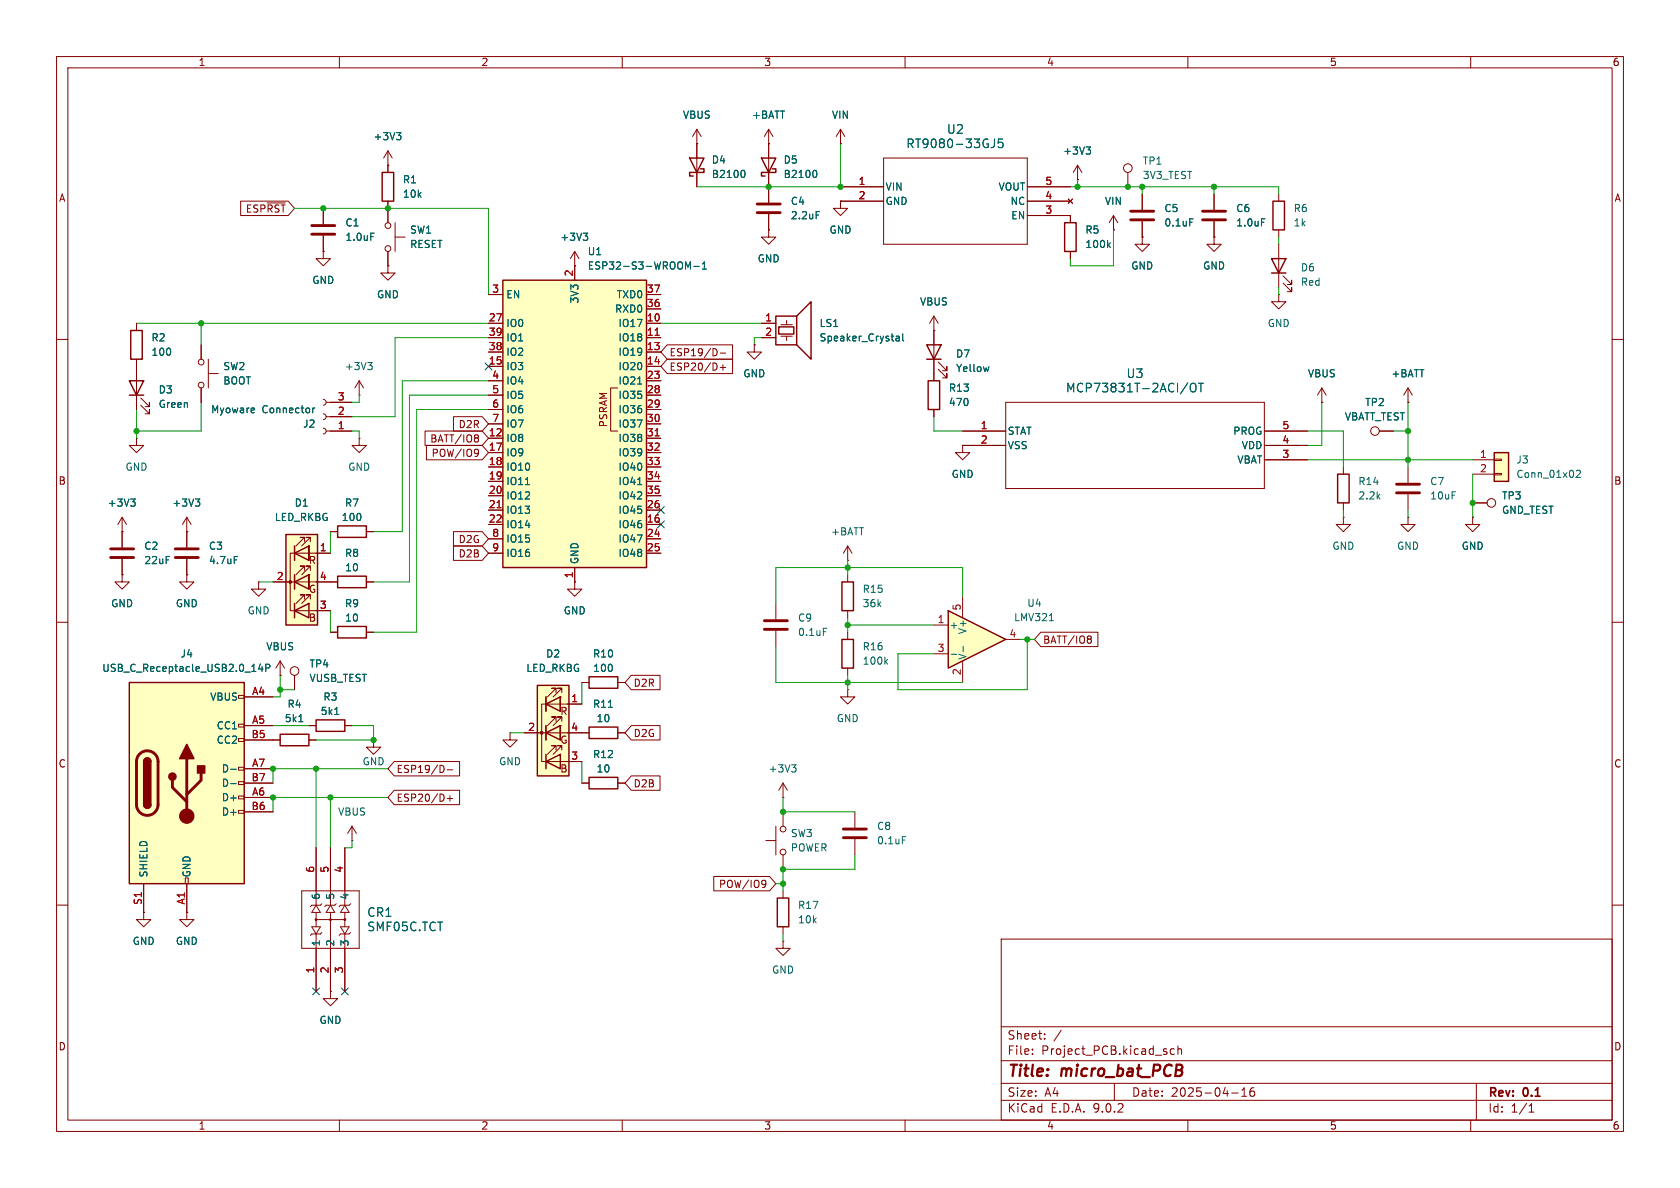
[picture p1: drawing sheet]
<svg xmlns="http://www.w3.org/2000/svg" width="297mm" height="210mm" viewBox="0 0 297 210" stroke-linecap="round" stroke-linejoin="round" font-family="sans-serif">
<g fill="none" stroke="#840000" stroke-width=".18">
<path d="M10 10h277v190h-277zM12 12h273v186h-273zM60 10v2M110 10v2M160 10v2M210 10v2M260 10v2M226.1 34.3v1.3M226.1 40.6v1.3M10 60h2M285 60h2M10 110h2"/>
<path d="M285 110h2M10 160h2M177 166h108v32h-108zM285 160h2M60 198v2M110 198v2M160 198v2M177 194.5h108M177 191.5h108M177 187.5h108M177 181.5h108M182.5 186.3v.1"/>
<path d="M182.5 185.5v.1M184.7 183.6v.1M184.7 182.8v.1M187.6 182.1l-1.3 2M197 191.5v3M207.6 185.5l-.4-.1-.3 .3v.4l.1 .2h.6M208.2 185.5l.3-.1 .3 .1 .1 .9M208.2 184.9v1.5M210 198v2M217.7 193.2h1.2M219.5 193.8h.9M219.5 192.7l.5-.4v1.5"/>
<path d="M221.7 192.3a.59 .59 0 0 0-.7 .6v.6l.1 .2 .4 .1 .2-.1 .1-.5-.1-.3h-.5l-.2 .3M260 198v2M261 191.5v6.5M270.3 196.6h.9M270.3 195.5l.4-.4v1.5"/>
</g>
<path d="M225 35.6h2.1v5h-2.1z" fill="none" stroke="#840000" stroke-width=".25"/>
<path d="M88.9 49.5h25.4v50.8h-25.4z" fill="#ffffc2"/>
<path d="M134.6 27.9h2.6l-1.3 2.6zM136.5 29.8h.7v.7h-2.6v.6h.7M88.9 49.5h25.4v50.8h-25.4z" fill="none" stroke="#840000" stroke-width=".25"/>
<g fill="none" stroke="#840000" stroke-width=".18">
<path d="M135.9 25.4v7.6M148.6 25.4h.1M148.6 33h7.6M148.6 35.6h7.6M148.6 22.9l-.8 1.2M148.6 22.9l.8 1.2M148.6 22.9v2.5M156.2 27.9h25.4v15.3h-25.4zM181.6 33h7.6M181.6 35.6h7.6M181.6 38.1h7.6M188.8 35.2l.8 .7"/>
<path d="M189.6 35.2l-.8 .7M86.4 52.1h2.5M86.4 57.2h2.5M86.4 59.7h2.5M101.6 47h.1M101.6 44.5v5M101.6 44.5l-.8 1.2M101.6 44.5l.8 1.2M114.3 52.1h2.5M114.3 57.2h2.5M114.3 59.7h2.5M114.3 54.6h2.5"/>
<path d="M86.4 62.2h2.5M86.4 64.8h2.5M86.4 67.3h2.5M86.4 69.9h2.5M86.4 72.4h2.5M86.4 74.9h2.5M86.4 77.5h2.5M109.2 68.6h-1.3v7.6h1.3M114.3 62.2h2.5M114.3 64.8h2.5M114.3 67.3h2.5M114.3 69.9h2.5"/>
<path d="M114.3 72.4h2.5M114.3 74.9h2.5M114.3 77.5h2.5M170.2 78.7v1.3h1.2l-1.2 1.3-1.3-1.3h1.3M170.2 78.7h.1M170.2 76.2h7.6M170.2 78.7h7.6M177.8 71.1h45.7v15.3h-45.7zM223.5 76.2h7.6M223.5 78.7h7.6M233.7 71.1h.1M233.7 68.6l-.8 1.3"/>
<path d="M233.7 68.6l.7 1.3M233.7 68.6v2.5M86.4 80h2.5M86.4 82.6h2.5M86.4 85.1h2.5M86.4 87.6h2.5M86.4 90.2h2.5M86.4 92.7h2.5M86.4 95.3h2.5M86.4 97.8h2.5M114.3 80h2.5M114.3 82.6h2.5"/>
<path d="M114.3 85.1h2.5M114.3 87.6h2.5M114.3 90.2h2.5M114.3 92.7h2.5M114.3 95.3h2.5M114.3 97.8h2.5M223.5 81.3h7.6M101.6 100.3v2.6"/>
</g>
<g fill="none" stroke="#006464" stroke-width=".18">
<path d="M144.1 30.1a.79 .79 0 0 1 0 1.3M175.8 24.6v1.1a.49 .49 0 0 1-.6 .4M177.3 24.6h-.8v.7l.2-.1h.5l.1 .2v.6l-.3 .1-.5-.1M103.1 41.2h.8l-.4 .5M103.7 41.7l.2 .2v.3l-.2 .3M121.6 47.2l.4-.9v1.3M122.7 47.1h.9M124.2 47.6h.7M124.2 46.7l.3-.4v1.3M112.7 67.9h.7M210 67.7l-1.3 1.9M210.5 68a.51 .51 0 0 1 .6-.2 .51 .51 0 0 1 .3 .5v.5a.51 .51 0 0 1-.5 .5 .51 .51 0 0 1-.5-.5z"/>
<path d="M211.9 67.8h.8M212.3 67.8v1.5M92.9 85.7h.7M112.7 85.7h.7"/>
</g>
<path d="M115.8 59.3h.7M115.8 77.1h.7M87.9 89.8h.7" fill="none" stroke="#a90000" stroke-width=".18"/>
<path d="M264.2 80h2.5v5.1h-2.5z" fill="#ffffc2"/>
<path d="M121.9 27.9h2.6l-1.3 2.6zM123.8 29.8h.7v.7h-2.6v.6h.7M163.8 61h2.6l-1.3 2.5zM163.8 63.5h2.6M164.1 67.3h2v5.1h-2zM236.5 83.8h2v5.1h-2zM264.2 80h2.5v5.1h-2.5zM148.8 102.9h2.1v5.1h-2.1z" fill="none" stroke="#840000" stroke-width=".25"/>
<g fill="none" stroke="#840000" stroke-width=".18">
<path d="M57.1 36.8v2.8M123.2 25.4v7.6M135.9 25.4h.1M135.9 22.9l-.8 1.2M135.9 22.9l.8 1.2M135.9 22.9v2.5M148.6 35.6v1.2h1.3l-1.3 1.3-1.3-1.3h1.3M148.6 35.6h.1M57.1 44.5v1.2h1.3l-1.3 1.3-1.2-1.3h1.2M57.1 44.5h.1M57.1 41.7v2.8M165.1 58.4h.1"/>
<path d="M165.1 55.9v11.4M165.1 55.9l-.8 1.3M165.1 55.9l.8 1.3M133.3 61v1.2h1.3l-1.3 1.3-1.2-1.3h1.2M133.3 61h.1M165.1 72.4v1.3M165.9 65.3l1.5 1.5v-.8v.8h-.8M165.9 64l1.5 1.5v-.7v.7h-.8M243.8 76.2h2.6M248.9 71.1h.1M248.9 68.6v2.5M248.9 68.6l-.7 1.3"/>
<path d="M248.9 68.6l.8 1.3M237.5 91.4v1.3h1.3l-1.3 1.3-1.3-1.3h1.3M237.5 91.4h.1M237.5 82.6v1.2M237.5 88.9v1.3M248.9 91.4v1.3h1.3l-1.3 1.3-1.3-1.3h1.3M248.9 91.4h.1M248.9 82.6v2.7M248.9 87.4v2.8M260.3 91.4v1.3h1.3l-1.3 1.3-1.2-1.3h1.2M260.3 91.4h.1M260.3 81.3h3.9"/>
<path d="M260.3 83.8h3.9M260.3 88.9h2.6M264.2 81.2h1.2v.2h-1.2zM264.2 83.7h1.2v.2h-1.2zM149.9 101.6v1.3M149.9 108v1.2"/>
<circle cx="243.1" cy="76.2" r=".76"/>
<circle cx="263.7" cy="88.9" r=".76"/>
</g>
<path d="M131.4 30.1a.79 .79 0 0 1 0 1.3M65.5 41.2h.7M174.8 64.8l-.2 .9M278.7 83.3l.4-.2 .3 .4-.8 .9h.8" fill="none" stroke="#006464" stroke-width=".18"/>
<path d="M55.1 39.9h4.1M55.1 41.4h4.1M246.9 85.6h4.1M246.9 87.1h4.1" fill="none" stroke="#840000" stroke-width=".51"/>
<path d="M95 121.2h5.6v16h-5.6z" fill="#ffffc2"/>
<circle cx="95.8" cy="129.5" r=".25" fill="#840000" stroke="#840000" stroke-width=".18"/>
<g fill="none" stroke="#840000" stroke-width=".25">
<path d="M188.2 39.4h2v5.1h-2zM137.2 55.9h3.6v5.1h-3.6zM137.7 57.8h2.6v1.3h-2.6zM140.8 55.9l2.6-2.6v10.2l-2.6-2.5M224.8 45.7h2.5l-1.2 2.6zM224.8 48.3h2.5M104.1 119.6h5.1v2.1h-5.1zM148.8 113h2.1v5.1h-2.1zM95 121.2h5.6v16h-5.6zM96.5 124.5l2.6-1.3v2.5zM96.5 129.5l2.6-1.2v2.5zM96.5 134.6l2.6-1.2v2.5z"/>
<path d="M96.5 123.2v2.5M96.5 128.3v2.5M96.5 133.4v2.5"/>
</g>
<g fill="none" stroke="#840000" stroke-width=".18">
<path d="M135.9 33v2.8M135.9 37.8v2.8M189.2 38.1v1.3M190.5 31.8h.1M190.5 29.2l-.8 1.3M190.5 29.2l.8 1.3M190.5 29.2v2.6M196.8 38.1l-.7 1.3M196.8 38.1l.8 1.3M196.8 38.1v2.5M199.4 30.5v2.5M201.9 34.3v2.8"/>
<path d="M201.9 39.1v2.8M214.6 34.3v2.8M214.6 39.1v2.8M134.6 57.2h2.6M134.6 59.7h2.6M135.9 40.6v1.3h1.3l-1.3 1.3-1.3-1.3h1.3M135.9 40.6h.1M138 57.4h2.1M138 59.4h2.1M139.1 56.6v.8M139.1 59.4v.8M189.2 44.5v1.2"/>
<path d="M196.8 40.6h.1M201.9 41.9v1.3h1.3l-1.3 1.3-1.2-1.3h1.2M201.9 41.9h.1M214.6 41.9v1.3h1.3l-1.3 1.3-1.2-1.3h1.2M214.6 41.9h.1M226.1 52.1v1.2h1.2l-1.2 1.3-1.3-1.3h1.3M226.1 52.1h.1M226.1 43.2v7.6M226.8 50l1.5 1.6v-.8v.8h-.7M226.8 48.8l1.5 1.5v-.8v.8h-.7M149.9 99.1h.1M149.9 96.5l-.8 1.3"/>
<path d="M149.9 96.5l.7 1.3M149.9 96.5v2.6M101.6 102.9v1.2h1.3l-1.3 1.3-1.3-1.3h1.3M101.6 102.9h.1M137.2 106.7v2.8M137.2 111.5v2.8M149.9 111.8v1.2M149.9 118.1v1.3M66 130.8v1.3h1.3l-1.3 1.3-1.2-1.3h1.2M66 130.8h.1M92.7 129.5h10.2M96.5 123.2v2.5"/>
<path d="M96.5 128.3v2.5M96.5 134.6h6.4M98.3 122.4v-.7h-.8h.8l-1.5 1.5M98.3 127.5v-.8h-.8h.8l-1.5 1.6M98.3 132.6v-.8h-.8h.8l-1.5 1.6M99.1 123.2h.1M99.1 123.2v2.5zM99.1 128.3h.1M99.1 128.3v2.5zM99.3 122.4v-.7h-.7h.7l-1.5 1.5M99.3 127.5v-.8h-.7h.7l-1.5 1.6M99.3 132.6v-.8h-.7h.7l-1.5 1.6"/>
<path d="M102.9 124.5h-7.1v10.1h1M102.9 120.7h1.2M109.2 120.7h1.3M25.4 161.3v1.3h1.3l-1.3 1.2-1.3-1.2h1.3M25.4 161.3h.1M33 161.3v1.3h1.3l-1.3 1.2-1.3-1.2h1.3M33 161.3h.1M58.4 175.3v1.2h1.3l-1.3 1.3-1.3-1.3h1.3M58.4 175.3h.1"/>
<circle cx="199.4" cy="29.7" r=".76"/>
</g>
<path d="M133.9 36.1h4M133.9 37.6h4M199.9 37.3h4.1M199.9 38.9h4.1M212.6 37.3h4.1M212.6 38.9h4.1M135.1 109.7h4.1M135.1 111.3h4.1" fill="none" stroke="#840000" stroke-width=".51"/>
<g fill="none" stroke="#006464" stroke-width=".18">
<path d="M144.3 37.4h.6M192 26h.8l-.4 .5M192.6 26.5l.2 .2v.3l-.2 .2M210.3 38.7h.6M223 38.7h.6M158.4 59.5h.5l.1 .8M159 59.7l-.4 .1-.2 .2 .2 .3 .4-.1M159.6 59v1.1l.2 .2M195.9 43.3l.4 .5M196.3 42.9l-.5 .5M145.6 111.1h.6M156.6 116.9l.3 .5"/>
<path d="M156.9 116.6l-.5 .5"/>
</g>
<path d="M167.6 108l10.2 5-10.2 5.1z" fill="#ffffc2"/>
<path d="M167.6 108l10.2 5-10.2 5.1zM49.5 129.8h5.1v2h-5.1zM55.9 127.3h5.1v2h-5.1zM104.1 128.5h5.1v2.1h-5.1zM104.1 137.4h5.1v2h-5.1zM137.4 158.8h2v5h-2z" fill="none" stroke="#840000" stroke-width=".25"/>
<g fill="none" stroke="#840000" stroke-width=".18">
<path d="M45.7 102.9v1.2h1.3l-1.3 1.3-1.3-1.3h1.3M45.7 102.9h.1M49.5 119.4h.1M49.5 116.8l-.7 1.3M49.5 116.8l.8 1.3M49.5 116.8v2.6M52.1 119.4v2.5M165.1 110.5h2.5M165.1 115.6h2.5M170.2 105.4v3.8M170.2 116.8v3.9M177.8 113h2.5"/>
<path d="M48.3 130.8h1.2M54.6 130.8h1.3M54.6 128.3h1.3M61 128.3h1.2M90.2 129.5v1.3h1.2l-1.2 1.3-1.3-1.3h1.3M90.2 129.5h.1M102.9 129.5h1.2M102.9 138.4h1.2M109.2 129.5h1.3M109.2 138.4h1.3M138.4 138.4v2.6M138.4 138.4l-.7 1.3"/>
<path d="M138.4 138.4l.8 1.3M149.9 121.9v1.3h1.2l-1.2 1.3-1.3-1.3h1.3M149.9 121.9h.1M135.4 148.6h1.8M137.2 146.1v5M138.4 141h.1M138.4 143.5v2.6M138.4 151.1v2.6M138.4 157.5v1.3M151.1 143.5v2.8M151.1 148.3v2.8M138.4 166.4v1.2h1.3l-1.3 1.3-1.2-1.3h1.2"/>
<path d="M138.4 166.4h.1M138.4 163.8v1.3"/>
<circle cx="52.1" cy="118.6" r=".76"/>
<circle cx="138.4" cy="150.6" r=".51"/>
<circle cx="138.4" cy="146.6" r=".51"/>
</g>
<path d="M168.2 115.7h.9M170.3 114.3v.9M185.5 109.7h.7M52.8 127.6h.8M59.2 126.3h.7M107.6 125h.7M139.9 135.2h.8l-.4 .5M140.5 135.7l.2 .2v.3l-.2 .3M159.5 147.9h.6" fill="none" stroke="#006464" stroke-width=".18"/>
<path d="M149.1 146.6h4.1M149.1 148.1h4.1" fill="none" stroke="#840000" stroke-width=".51"/>
<path d="M50.5 94.5h5.6v16h-5.6z" fill="#ffffc2"/>
<circle cx="51.3" cy="102.9" r=".25" fill="#840000" stroke="#840000" stroke-width=".18"/>
<g fill="none" stroke="#840000" stroke-width=".25">
<path d="M50.5 94.5h5.6v16h-5.6zM52.1 97.8l2.5-1.3v2.6zM52.1 96.5v2.6M59.7 93h5.1v2h-5.1zM52.1 102.9l2.5-1.3v2.5zM52.1 108l2.5-1.3v2.5zM52.1 101.6v2.5M52.1 106.7v2.5M59.7 101.9h5.1v2h-5.1zM59.7 110.7h5.1v2.1h-5.1z"/>
<circle cx="55.9" cy="162.6" r=".13"/>
<circle cx="58.4" cy="162.6" r=".13"/>
<circle cx="61" cy="162.6" r=".13"/>
</g>
<g fill="none" stroke="#840000" stroke-width=".18">
<path d="M123.2 25.4h.1M123.2 22.9l-.8 1.2M123.2 22.9l.8 1.2M123.2 22.9v2.5M63.5 77.5v1.2h1.3l-1.3 1.3-1.3-1.3h1.3M63.5 77.5h.1M52.1 96.5v2.6M53.8 95.8v-.8h-.7h.7l-1.5 1.5M54.6 96.5h.1M54.6 96.5v2.6zM54.9 95.8v-.8h-.8h.8l-1.6 1.5M58.4 97.8h-7.1v10.2h1"/>
<path d="M58.4 94h1.3M64.8 94h1.2M48.3 102.9h11.4M52.1 101.6v2.5M52.1 108h6.3M53.8 100.8v-.7h-.7h.7l-1.5 1.5M53.8 105.9v-.7h-.7h.7l-1.5 1.5M54.6 101.6h.1M54.6 101.6v2.5zM54.9 100.8v-.7h-.8h.8l-1.6 1.5M54.9 105.9v-.7h-.8h.8l-1.6 1.5M58.4 111.8h1.3"/>
<path d="M64.8 102.9h1.2M64.8 111.8h1.2M53.3 157.5h10.2v10.1h-10.2zM55.9 149.9v10.1M56.9 159.8l-.3 .2h-1.5l-.2 .3M58.4 149.9v10.1M59.4 159.8l-.2 .2h-1.5l-.3 .3M61 149.9v10.1M62 159.8l-.3 .2h-1.5l-.3 .3M62.2 148.6h.1M62.2 146.1l-.7 1.2M62.2 146.1l.8 1.2"/>
<path d="M62.2 146.1v2.5M55.1 163.8h1.5l-.7 1.3zM55.9 161.3v2.5M55.9 165.1v10.2M55.9 162.6h5.1M55.9 160l.7 1.3h-1.5zM56.9 164.8l-.3 .3h-1.5l-.2 .3M58.4 160l.8 1.3h-1.5zM58.4 161.3v14M60.2 163.8h1.5l-.7 1.3zM61 161.3v2.5M61 165.1v10.2"/>
<path d="M61 160l.7 1.3h-1.5zM62 164.8l-.3 .3h-1.5l-.3 .3"/>
</g>
<path d="M22.9 120.7h20.3v35.5h-20.3z" fill="#ffffc2"/>
<g fill="none" stroke="#840000" stroke-width=".18">
<path d="M42.5 35.6h8.5l1.1 1.2-1.1 1.3h-8.5zM47.2 35.9h3.2M57.1 36.8v2.8M68.6 29.2h.1M68.6 26.7l-.8 1.2M68.6 26.7l.7 1.2M68.6 26.7v3.8M68.6 35.6v3.8M69.8 39.4v5.1M123.2 25.4h.1M123.2 25.4v2.5M123.2 30.5v2.5"/>
<path d="M135.9 25.4h.1M135.9 25.4v2.5M135.9 30.5v5.3M135.9 37.8v2.8M148.6 25.4h.1M148.6 35.6h.1M148.6 33h7.6M148.6 35.6h7.6M181.6 33h7.6M181.6 35.6h7.6M181.6 38.1h7.6v1.3M188.8 35.2l.8 .7"/>
<path d="M189.6 35.2l-.8 .7M190.5 31.8h.1M201.9 34.3v2.8M201.9 39.1v2.8M214.6 34.3v2.8M214.6 39.1v2.8M24.1 57.2v1.2M57.1 44.5h.1M57.1 41.7v2.8M68.6 47v1.3h1.2l-1.2 1.2-1.3-1.2h1.3M68.6 47h.1M68.6 44.5v2.5"/>
<path d="M69.8 41.9h1.8M86.4 52.1h2.5M86.4 57.2h2.5M86.4 59.7h2.5M101.6 47h.1M101.6 47v2.5M114.3 52.1h2.5M114.3 57.2h2.5M114.3 59.7h2.5M114.3 54.6h2.5M134.6 57.2h2.6M134.6 59.7h2.6"/>
<path d="M135.9 40.6h.1M165.1 58.4h.1M165.1 58.4v2.6M189.2 44.5v1.2M196.8 40.6h.1M201.9 41.9h.1M214.6 41.9h.1M24.1 77.5v1.2h1.3l-1.3 1.3-1.2-1.3h1.2M24.1 77.5h.1M24.1 63.5v8.9M24.9 71.6l1.5 1.6v-.8v.8h-.7M24.9 70.4l1.5 1.5v-.8v.8h-.7"/>
<path d="M35.6 61v2.5M35.6 68.6v2.5M36.8 66h1.8M36.8 63.5v5.1M57.1 75.7l.4 .1 .2 .4-.2 .4-.4 .1M57.1 73.2l.4 .1 .2 .4-.2 .3-.4 .2M57.1 70.6l.4 .2 .2 .3-.2 .4-.4 .1M57.7 76.2h4.5M57.7 73.7h4.5M57.7 71.1h4.5M63.5 69.9h.1M63.5 67.3l-.8 1.3"/>
<path d="M63.5 67.3l.8 1.3M63.5 67.3v2.6M75.1 76.2h10.1l1.2 1.3-1.2 1.2h-10.1zM75.4 78.7h9.8l1.2 1.3-1.2 1.3h-9.8zM80.2 73.7h5l1.2 1.2-1.2 1.3h-5zM84.1 79.4l.4 .1a.84 .84 0 0 1-.3 1.2M84.3 76.9l.3 .2-.3 .3 .3 .3v.2l-.3 .2M84.6 80l-.3 .2h-.2M86.4 62.2h2.5M86.4 64.8h2.5M86.4 67.3h2.5M86.4 69.9h2.5"/>
<path d="M86.4 72.4h2.5M86.4 74.9h2.5M86.4 77.5h2.5M114.3 62.2h2.5M114.3 64.8h2.5M114.3 67.3h2.5M114.3 69.9h2.5M114.3 72.4h2.5M114.3 74.9h2.5M114.3 77.5h2.5M118 61h11.5v2.5h-11.5l-1.2-1.3zM118 63.5h11.5v2.5h-11.5l-1.2-1.2z"/>
<path d="M126.7 61.8l.1 .4-.1 .5M127.3 62.4h1M127.3 65h1M127.8 64.5v.9M133.3 61h.1M165.1 63.5v3.8M165.1 72.4v1.3M170.2 78.7h.1M170.2 76.2h7.6M170.2 78.7h7.6M223.5 76.2h7.6M223.5 78.7h7.6"/>
<path d="M233.7 71.1h.1M243.8 76.2h2.6M248.9 71.1h.1M21.6 94h.1M21.6 91.4l-.8 1.3M21.6 91.4l.8 1.3M21.6 91.4v5.4M21.6 98.8v2.8M33 94h.1M33 91.4v5.4M33 98.8v2.8M33 91.4l-.7 1.3"/>
<path d="M33 91.4l.8 1.3M55.9 97.8h2.5M58.4 94h1.3M64.8 94h1.2M80.2 94h5l1.2 1.3-1.2 1.2h-5zM80.2 96.5h5l1.2 1.3-1.2 1.3h-5zM86.4 80h2.5M86.4 82.6h2.5M86.4 85.1h2.5M86.4 87.6h2.5M86.4 90.2h2.5M86.4 92.7h2.5"/>
<path d="M86.4 95.3h2.5M86.4 97.8h2.5M114.3 80h2.5M114.3 82.6h2.5M114.3 85.1h2.5M114.3 87.6h2.5M114.3 90.2h2.5M114.3 92.7h2.5M114.3 95.3h2.5M114.3 97.8h2.5M223.5 81.3h7.6M260.3 91.4h.1"/>
<path d="M260.3 88.9h2.6M21.6 101.6v1.3h1.3l-1.3 1.2-1.3-1.2h1.3M21.6 101.6h.1M33 101.6v1.3h1.3l-1.3 1.2-1.3-1.2h1.3M33 101.6h.1M48.3 102.9h2.5M49.5 119.4h.1M52.1 119.4v2.5M55.9 102.9h3.8M55.9 108h2.5M58.4 111.8h1.3M64.8 102.9h1.2"/>
<path d="M64.8 111.8h1.2M101.6 102.9h.1M101.6 100.3v2.6M111.6 119.4h5.1v2.5h-5.1l-1.1-1.2zM184 111.8h10.1v2.5h-10.1l-1.1-1.3zM192.7 112.4l.2 .3-.2 .3 .2 .2v.3l-.2 .2M42.2 122.9h1v.5h-1zM42.2 128h1v.5h-1zM42.2 130.6h1v.5h-1zM42.2 135.6h1v.5h-1zM42.2 138.2h1v.5h-1zM43.2 123.2h5.1"/>
<path d="M43.2 128.3h5.1M43.2 130.8h6.3M43.2 135.9h5.1M43.2 138.4h5.1M54.6 128.3h1.3M54.6 130.8h1.3M61 128.3h1.2M69.7 139.7h11.5v2.5h-11.5l-1.1-1.2zM69.7 134.6h11.5v2.6h-11.5l-1.1-1.3zM78.4 135.5l.1 .3-.1 .6M79.1 136.1h.9M92.7 129.5h2.5"/>
<path d="M100.3 129.5h3.8M100.3 124.5h2.6M100.3 134.6h2.6M102.9 138.4h1.2M102.9 120.7h1.2M109.2 138.4h1.3M109.2 120.7h1.3M109.2 129.5h1.3M111.6 137.2h5.1v2.5h-5.1l-1.1-1.3zM111.6 128.3h5.1v2.5h-5.1l-1.1-1.3zM25.4 156.2v5.1M32.8 155.2h.5v1h-.5z"/>
<path d="M33 156.2v5.1M42.2 140.7h1v.5h-1zM42.2 143.3h1v.5h-1zM43.2 141h5.1M43.2 143.5h5.1M55.9 149.9v7.6M58.4 149.9v7.6M61 149.9v7.6M79.1 141.2h.9M79.5 140.7v.9M126.2 154.9h9.8l1.2 1.3-1.2 1.3h-9.8zM134.9 155.6l.4 .1a.84 .84 0 0 1-.3 1.2"/>
<path d="M135.4 156.2l-.3 .2h-.2M25.4 161.3h.1M33 161.3h.1M55.9 167.6v7.7M58.4 175.3h.1M58.4 167.6v7.7M61 167.6v7.7"/>
<circle cx="68.6" cy="39.9" r=".51"/>
<circle cx="68.6" cy="43.9" r=".51"/>
<circle cx="35.6" cy="64" r=".51"/>
<circle cx="35.6" cy="68.1" r=".51"/>
</g>
<path d="M67.6 30.5h2v5.1h-2zM23.1 58.4h2v5.1h-2zM22.9 67.3h2.5l-1.3 2.6zM22.9 69.9h2.5M22.9 120.7h20.3v35.5h-20.3zM25.4 134.6a.64 .64 0 0 1 .6-.6 .64 .64 0 0 1 .7 .6M25.4 142.2a.64 .64 0 0 0 .6 .7 .64 .64 0 0 0 .7-.7" fill="none" stroke="#840000" stroke-width=".25"/>
<path d="M19.6 97h4M19.6 98.6h4M31 97h4.1M31 98.6h4.1M24.7 133.3a1.9 1.9 0 0 1 2.1-.4 1.9 1.9 0 0 1 1.1 1.7v7.6a1.91 1.91 0 0 1-1.9 1.9 1.91 1.91 0 0 1-1.9-1.9v-7.7l.2-.7zM30.5 137.9v1.3l2.5 2.5M33 134.1v10.2M35.6 136.7v1.2l-2.6 2.6" fill="none" stroke="#840000" stroke-width=".51"/>
<g fill="#840000" stroke="#840000" stroke-width=".25">
<path d="M25.4 134.6h1.3v7.6h-1.3z"/>
<path d="M25.6 134.2a.64 .64 0 0 1 .7-.2 .64 .64 0 0 1 .4 .6h-1.3z"/>
<path d="M25.4 142.2h1.3a.64 .64 0 0 1-.7 .7 .64 .64 0 0 1-.6-.7z"/>
<path d="M33 131.6l1.3 2.5h-2.6z"/>
<path d="M34.9 135.4h1.3v1.3h-1.3z"/>
<circle cx="30.5" cy="137.3" r=".63"/>
</g>
<circle cx="33" cy="144.3" r="1.27" fill="#840000" stroke="#840000" stroke-width=".18"/>
<g fill="none" stroke="#006464" stroke-width=".18">
<path d="M70.1 23.4h.8l-.4 .5M70.6 23.9l.3 .3v.3l-.3 .2M131.4 30.1a.79 .79 0 0 1 0 1.3M144.1 30.1a.79 .79 0 0 1 0 1.3M144.3 37.4h.6M175.8 24.6v1.1a.49 .49 0 0 1-.6 .4M177.3 24.6h-.8v.7l.2-.1h.5l.1 .2v.6l-.3 .1-.5-.1M192 26h.8l-.4 .5M192.6 26.5l.2 .2v.3l-.2 .2M210.3 38.7h.6M223 38.7h.6M65.5 41.2h.7"/>
<path d="M103.1 41.2h.8l-.4 .5M103.7 41.7l.2 .2v.3l-.2 .3M121.6 47.2l.4-.9v1.3M122.7 47.1h.9M124.2 47.6h.7M124.2 46.7l.3-.4v1.3M158.4 59.5h.5l.1 .8M159 59.7l-.4 .1-.2 .2 .2 .3 .4-.1M159.6 59v1.1l.2 .2M195.9 43.3l.4 .5M196.3 42.9l-.5 .5M44.9 72.2l.1 .2-.6 .1"/>
<path d="M55.3 72.1v.9M55.6 72.1l-.3 .3M65 64.1h.8l-.4 .5M65.6 64.6l.2 .2v.3l-.2 .2M112.7 67.9h.7M174.8 64.8l-.2 .9M210 67.7l-1.3 1.9M210.5 68a.51 .51 0 0 1 .6-.2 .51 .51 0 0 1 .3 .5v.5a.51 .51 0 0 1-.5 .5 .51 .51 0 0 1-.5-.5zM211.9 67.8h.8M212.3 67.8v1.5M23.1 88.2h.8l-.4 .5M23.6 88.7l.3 .2v.3l-.3 .3"/>
<path d="M34.5 88.2h.8l-.4 .5M35.1 88.7l.2 .2v.3l-.2 .3M41.4 98.4h.6M92.9 85.7h.7M112.7 85.7h.7M46 117.4l-.3 .9h.8M46.3 117.8v.9M47 118.1l.6-.1 .1-.2v-.3l-.7-.1v1.3M40.8 136h1M40.8 138.5h1M52.8 127.6h.8M59.2 126.3h.7"/>
<path d="M107.6 125h.7"/>
</g>
<g fill="none" stroke="#009600" stroke-width=".18">
<path d="M52.1 36.8h34.3v15.3M148.6 25.4v7.6h-25.4M189.2 33h36.9v1.3M190.5 31.8v1.2M201.9 33v1.3M214.6 33v1.3M24.1 57.2h62.3M35.6 57.2v3.8M86.4 59.7h-16.6v14h-7.6M116.8 57.2h17.8M134.6 59.7h-1.3v1.3M196.8 40.6v6.4h-7.6v-1.3"/>
<path d="M226.1 41.9v1.3M226.1 50.8v1.3M24.1 72.4v5.1M35.6 71.1v5.1h-11.5M62.2 76.2h1.3v1.3M63.5 69.9v1.2h-1.3M86.4 72.4h-12.7v39.4h-7.7M86.4 67.3h-15.3v26.7h-5.1M86.4 69.9h-14v33h-6.4M165.1 73.7v2.5h5.1M231.1 76.2h6.4v6.4M233.7 71.1v7.6h-2.6"/>
<path d="M246.4 76.2h2.5M248.9 71.1v11.5M58.4 94v3.8M149.9 99.1v2.5M231.1 81.3h29.2M237.5 90.2v1.2M248.9 90.2v1.2M260.3 83.8v7.6M45.7 102.9h2.6M49.5 119.4v3.8h-1.2M58.4 108v3.8M137.2 114.3v6.4h33"/>
<path d="M149.9 109.2v2.6M149.9 119.4v2.5M149.9 110.5h15.2M170.2 105.4v-5.1h-33v6.4M180.3 113h2.6M181.6 113v8.9h-22.9v-6.3h6.4M48.3 128.3h6.3M49.5 121.9h2.6M55.9 135.9v14M62.2 128.3h3.8v2.5h-10.1M68.6 135.9h-20.3v2.5M90.2 129.5h2.5"/>
<path d="M102.9 120.7v3.8M102.9 134.6v3.8M58.4 141v8.9M62.2 148.6v1.3h-1.2M68.6 141h-20.3v2.5M137.2 156.2h1.2M138.4 141v2.5h12.7M151.1 151.1v2.6h-12.7v3.8M138.4 165.1v1.3"/>
</g>
<path d="M85.8 64.2l1.2 1.2M87 64.2l-1.2 1.2M116.2 92.1l1.2 1.2M116.2 89.6l1.2 1.2M117.4 92.1l-1.2 1.2M117.4 89.6l-1.2 1.2M55.3 174.7l1.2 1.2M56.5 174.7l-1.2 1.2M60.4 174.7l1.2 1.2M61.6 174.7l-1.2 1.2" fill="none" stroke="#000084" stroke-width=".18"/>
<path d="M115.8 59.3h.7M115.8 77.1h.7M87.9 89.8h.7" fill="none" stroke="#a90000" stroke-width=".18"/>
<g fill="#009600" stroke="#009600" stroke-width=".18">
<circle cx="260.3" cy="88.9" r=".46"/>
<circle cx="248.9" cy="81.3" r=".46"/>
<circle cx="248.9" cy="76.2" r=".46"/>
<circle cx="214.6" cy="33" r=".46"/>
<circle cx="48.3" cy="141" r=".46"/>
<circle cx="48.3" cy="135.9" r=".46"/>
<circle cx="55.9" cy="135.9" r=".46"/>
<circle cx="66" cy="130.8" r=".46"/>
<circle cx="58.4" cy="141" r=".46"/>
<circle cx="49.5" cy="121.9" r=".46"/>
<circle cx="35.6" cy="57.2" r=".46"/>
<circle cx="68.6" cy="36.8" r=".46"/>
<circle cx="57.1" cy="36.8" r=".46"/>
<circle cx="149.9" cy="120.7" r=".46"/>
<circle cx="149.9" cy="100.3" r=".46"/>
<circle cx="149.9" cy="110.5" r=".46"/>
<circle cx="181.6" cy="113" r=".46"/>
<circle cx="138.4" cy="156.2" r=".46"/>
<circle cx="138.4" cy="143.5" r=".46"/>
<circle cx="138.4" cy="153.7" r=".46"/>
<circle cx="24.1" cy="76.2" r=".46"/>
<circle cx="190.5" cy="33" r=".46"/>
<circle cx="148.6" cy="33" r=".46"/>
<circle cx="135.9" cy="33" r=".46"/>
<circle cx="201.9" cy="33" r=".46"/>
<circle cx="199.4" cy="33" r=".46"/>
</g>
<g font-size="2.8" fill="#840000">
<text x="178" y="190.9">Title:</text>
<text x="187.7" y="190.9">micro_bat_PCB</text>
</g>
<g font-size="2.1" fill="#006464">
<text x="167.3" y="23.9">U2</text>
<text x="160.1" y="26.4">RT9080-33GJ5</text>
<text x="188.4" y="69.6">MCP73831T-2ACI/OT</text>
<text x="199.1" y="67">U3</text>
<text x="64.8" y="164.8">SMF05C.TCT</text>
<text x="64.8" y="162.3">CR1</text>
</g>
<g font-size="2.1" fill="#840000">
<text x="178" y="184">Sheet:</text>
<text x="178" y="186.7">File:</text>
<text x="184.1" y="186.7">Project_PCB.kicad_sch</text>
<text x="178" y="196.9">KiCad</text>
<text x="178" y="194.1">Size:</text>
<text x="184.7" y="194.1">A4</text>
<text x="185.7" y="196.9">E.D.A.</text>
<text x="193.3" y="196.9">9.0.2</text>
<text x="200" y="194.1">Date:</text>
<text x="207" y="194.1">2025-04-16</text>
<text x="263" y="194.3">Rev:</text>
<text x="263" y="196.9">Id:</text>
<text x="267.1" y="196.9">1/1</text>
<text x="269.4" y="194.3">0.1</text>
</g>
<g font-size="1.8" fill="#840000">
<text x="35" y="11.9">1</text>
<text x="85" y="11.9">2</text>
<text x="135" y="11.9">3</text>
<text x="185" y="11.9">4</text>
<text x="235" y="11.9">5</text>
<text x="285" y="11.9">6</text>
<text x="10.3" y="35.9">A</text>
<text x="285.3" y="35.9">A</text>
<text x="43.4" y="37.8">ESP~{RST}</text>
<text x="118.3" y="63.2">ESP19/D-</text>
<text x="118.3" y="65.7">ESP20/D+</text>
<text x="81" y="75.9">D2R</text>
<text x="107.5" y="75.6" transform="rotate(-90 107.5 75.6)">PSRAM</text>
<text x="76" y="78.4">BATT/IO8</text>
<text x="76.2" y="81">POW/IO9</text>
<text x="10.3" y="85.9">B</text>
<text x="285.3" y="85.9">B</text>
<text x="54.5" y="99.9">R</text>
<text x="81" y="96.2">D2G</text>
<text x="81" y="98.7">D2B</text>
<text x="54.5" y="105">G</text>
<text x="54.5" y="110.1">B</text>
<text x="184.3" y="114">BATT/IO8</text>
<text x="111.9" y="121.6">D2R</text>
<text x="99" y="126.6">R</text>
<text x="99" y="131.7">G</text>
<text x="111.9" y="130.5">D2G</text>
<text x="10.3" y="135.9">C</text>
<text x="70" y="136.8">ESP19/D-</text>
<text x="99" y="136.8">B</text>
<text x="285.3" y="135.9">C</text>
<text x="70" y="141.9">ESP20/D+</text>
<text x="111.9" y="139.4">D2B</text>
<text x="127" y="157.2">POW/IO9</text>
<text x="10.3" y="185.9">D</text>
<text x="285.3" y="185.9">D</text>
<text x="35" y="199.9">1</text>
<text x="85" y="199.9">2</text>
<text x="135" y="199.9">3</text>
<text x="185" y="199.9">4</text>
<text x="235" y="199.9">5</text>
<text x="285" y="199.9">6</text>
</g>
<g font-size="1.8" fill="#006464">
<text x="120.6" y="21.2">VBUS</text>
<text x="132.9" y="21.2">+BATT</text>
<text x="147" y="21.2">VIN</text>
<text x="65.9" y="25">+3V3</text>
<text x="125.7" y="29.1">D4</text>
<text x="138.4" y="29.1">D5</text>
<text x="187.9" y="27.5">+3V3</text>
<text x="201.9" y="29.3">TP1</text>
<text x="71.1" y="32.6">R1</text>
<text x="71.1" y="35.2">10k</text>
<text x="125.7" y="31.7">B2100</text>
<text x="138.4" y="31.7">B2100</text>
<text x="156.5" y="33.9">VIN</text>
<text x="176.4" y="33.9">VOUT</text>
<text x="201.9" y="31.9">3V3_TEST</text>
<text x="61" y="40.2">C1</text>
<text x="72.4" y="41.5">SW1</text>
<text x="139.7" y="36.4">C4</text>
<text x="139.7" y="39">2.2uF</text>
<text x="146.6" y="41.5">GND</text>
<text x="156.5" y="36.4">GND</text>
<text x="178.6" y="36.4">NC</text>
<text x="178.7" y="39">EN</text>
<text x="191.8" y="41.5">R5</text>
<text x="195.2" y="36.4">VIN</text>
<text x="205.7" y="37.7">C5</text>
<text x="205.7" y="40.2">0.1uF</text>
<text x="218.4" y="37.7">C6</text>
<text x="218.4" y="40.2">1.0uF</text>
<text x="228.6" y="37.7">R6</text>
<text x="228.6" y="40.2">1k</text>
<text x="61" y="42.8">1.0uF</text>
<text x="72.4" y="44">RESET</text>
<text x="99" y="42.8">+3V3</text>
<text x="103.8" y="45.3">U1</text>
<text x="103.8" y="47.9">ESP32-S3-WROOM-1</text>
<text x="133.9" y="46.6">GND</text>
<text x="191.8" y="44">100k</text>
<text x="199.9" y="47.9">GND</text>
<text x="212.6" y="47.9">GND</text>
<text x="55.1" y="50.4">GND</text>
<text x="66.5" y="52.9">GND</text>
<text x="89.4" y="52.9">EN</text>
<text x="102.5" y="53.7" transform="rotate(-90 102.5 53.7)">3V3</text>
<text x="108.9" y="52.9">TXD0</text>
<text x="229.9" y="48.2">D6</text>
<text x="229.9" y="50.7">Red</text>
<text x="89.4" y="58">IO0</text>
<text x="108.6" y="55.5">RXD0</text>
<text x="109.2" y="58">IO17</text>
<text x="144.8" y="58">LS1</text>
<text x="162.5" y="54.2">VBUS</text>
<text x="224" y="58">GND</text>
<text x="26.7" y="60.6">R2</text>
<text x="26.7" y="63.1">100</text>
<text x="39.4" y="65.6">SW2</text>
<text x="60.9" y="65.6">+3V3</text>
<text x="89.4" y="60.6">IO1</text>
<text x="89.4" y="63.1">IO2</text>
<text x="89.4" y="65.6">IO3</text>
<text x="109.2" y="60.6">IO18</text>
<text x="109.2" y="63.1">IO19</text>
<text x="109.2" y="65.6">IO20</text>
<text x="144.8" y="60.6">Speaker_Crystal</text>
<text x="168.9" y="63.4">D7</text>
<text x="168.9" y="66">Yellow</text>
<text x="27.9" y="69.8">D3</text>
<text x="39.4" y="68.2">BOOT</text>
<text x="89.4" y="68.2">IO4</text>
<text x="89.4" y="70.7">IO5</text>
<text x="109.2" y="68.2">IO21</text>
<text x="109.2" y="70.7">IO35</text>
<text x="131.3" y="66.9">GND</text>
<text x="167.6" y="72">470</text>
<text x="167.6" y="69.4">R13</text>
<text x="231.1" y="66.9">VBUS</text>
<text x="241.3" y="72">TP2</text>
<text x="245.9" y="66.9">+BATT</text>
<text x="27.9" y="72.3">Green</text>
<text x="37.2" y="73.3">Myoware</text>
<text x="46.3" y="73.3">Connector</text>
<text x="53.5" y="75.8">J2</text>
<text x="89.4" y="73.3">IO6</text>
<text x="89.4" y="75.8">IO7</text>
<text x="109.2" y="73.3">IO36</text>
<text x="109.2" y="75.8">IO37</text>
<text x="178.1" y="77.1">STAT</text>
<text x="217.9" y="77.1">PROG</text>
<text x="237.7" y="74.5">VBATT_TEST</text>
<text x="22.1" y="83.4">GND</text>
<text x="61.5" y="83.4">GND</text>
<text x="89.4" y="78.3">IO8</text>
<text x="89.4" y="80.9">IO9</text>
<text x="89.4" y="83.4">IO10</text>
<text x="109.2" y="78.3">IO38</text>
<text x="109.2" y="80.9">IO39</text>
<text x="109.2" y="83.4">IO40</text>
<text x="178.1" y="79.6">VSS</text>
<text x="218.6" y="82.1">VBAT</text>
<text x="219.4" y="79.6">VDD</text>
<text x="268" y="82.1">J3</text>
<text x="18.9" y="89.8">+3V3</text>
<text x="30.4" y="89.8">+3V3</text>
<text x="52" y="89.8">D1</text>
<text x="60.9" y="89.8">R7</text>
<text x="89.4" y="86">IO11</text>
<text x="89.4" y="88.5">IO12</text>
<text x="109.2" y="86">IO41</text>
<text x="109.2" y="88.5">IO42</text>
<text x="168.1" y="84.7">GND</text>
<text x="240" y="88.5">2.2k</text>
<text x="240" y="86">R14</text>
<text x="252.7" y="86">C7</text>
<text x="252.7" y="88.5">10uF</text>
<text x="265.4" y="88.5">TP3</text>
<text x="268" y="84.7">Conn_01x02</text>
<text x="48.5" y="92.3">LED_RKBG</text>
<text x="60.3" y="92.3">100</text>
<text x="89.4" y="91">IO13</text>
<text x="89.4" y="93.6">IO14</text>
<text x="109.2" y="91">IO45</text>
<text x="109.2" y="93.6">IO46</text>
<text x="146.8" y="94.8">+BATT</text>
<text x="265.4" y="91">GND_TEST</text>
<text x="25.4" y="97.4">C2</text>
<text x="25.4" y="99.9">22uF</text>
<text x="36.8" y="97.4">C3</text>
<text x="36.8" y="99.9">4.7uF</text>
<text x="60.9" y="98.7">R8</text>
<text x="60.9" y="101.2">10</text>
<text x="89.4" y="96.1">IO15</text>
<text x="89.4" y="98.7">IO16</text>
<text x="102.5" y="99.8" transform="rotate(-90 102.5 99.8)">GND</text>
<text x="109.2" y="96.1">IO47</text>
<text x="109.2" y="98.7">IO48</text>
<text x="235.5" y="97.4">GND</text>
<text x="246.9" y="97.4">GND</text>
<text x="258.3" y="97.4">GND</text>
<text x="19.6" y="107.5">GND</text>
<text x="31" y="107.5">GND</text>
<text x="60.9" y="107.5">R9</text>
<text x="152.4" y="107.5">36k</text>
<text x="152.4" y="105">R15</text>
<text x="181.5" y="107.5">U4</text>
<text x="43.7" y="108.8">GND</text>
<text x="60.9" y="110.1">10</text>
<text x="99.6" y="108.8">GND</text>
<text x="141" y="110.1">C9</text>
<text x="141" y="112.6">0.1uF</text>
<text x="167.8" y="111.4">+</text>
<text x="171" y="112.2" transform="rotate(-90 171 112.2)">V+</text>
<text x="179.2" y="110">LMV321</text>
<text x="18" y="119">USB_C_Receptacle_USB2.0_14P</text>
<text x="31.8" y="116.4">J4</text>
<text x="47" y="115.2">VBUS</text>
<text x="54.6" y="118.2">TP4</text>
<text x="92.9" y="119">LED_RKBG</text>
<text x="96.4" y="116.4">D2</text>
<text x="104.7" y="116.4">R10</text>
<text x="104.8" y="119">100</text>
<text x="152.4" y="115.2">R16</text>
<text x="152.4" y="117.7">100k</text>
<text x="171" y="116.7" transform="rotate(-90 171 116.7)">V-</text>
<text x="37.1" y="124.1">VBUS</text>
<text x="50.7" y="125.3">R4</text>
<text x="54.6" y="120.8">VUSB_TEST</text>
<text x="57.1" y="124.1">R3</text>
<text x="104.7" y="125.3">R11</text>
<text x="38.2" y="129.1">CC1</text>
<text x="38.2" y="131.7">CC2</text>
<text x="50.2" y="127.9">5k1</text>
<text x="56.6" y="126.6">5k1</text>
<text x="105.4" y="127.9">10</text>
<text x="147.8" y="127.9">GND</text>
<text x="39.1" y="136.8">D-</text>
<text x="64" y="135.5">GND</text>
<text x="88.1" y="135.5">GND</text>
<text x="104.7" y="134.2">R12</text>
<text x="105.4" y="136.8">10</text>
<text x="135.8" y="136.8">+3V3</text>
<text x="39.1" y="139.3">D-</text>
<text x="39.1" y="141.8">D+</text>
<text x="39.1" y="144.4">D+</text>
<text x="59.7" y="144.4">VBUS</text>
<text x="139.7" y="148.2">SW3</text>
<text x="154.9" y="146.9">C8</text>
<text x="154.9" y="149.5">0.1uF</text>
<text x="26.3" y="155.2" transform="rotate(-90 26.3 155.2)">SHIELD</text>
<text x="33.9" y="155.2" transform="rotate(-90 33.9 155.2)">GND</text>
<text x="139.7" y="150.7">POWER</text>
<text x="56.7" y="159.1" transform="rotate(-90 56.7 159.1)">6</text>
<text x="59.3" y="159.1" transform="rotate(-90 59.3 159.1)">5</text>
<text x="61.8" y="159.1" transform="rotate(-90 61.8 159.1)">4</text>
<text x="141" y="160.9">R17</text>
<text x="23.4" y="167.2">GND</text>
<text x="31" y="167.2">GND</text>
<text x="56.7" y="167.4" transform="rotate(-90 56.7 167.4)">1</text>
<text x="59.3" y="167.4" transform="rotate(-90 59.3 167.4)">2</text>
<text x="61.8" y="167.4" transform="rotate(-90 61.8 167.4)">3</text>
<text x="141" y="163.4">10k</text>
<text x="136.4" y="172.3">GND</text>
<text x="56.4" y="181.2">GND</text>
</g>
<g font-size="1.8" fill="#a90000">
<text x="151.7" y="32.8">1</text>
<text x="151.7" y="35.3">2</text>
<text x="184.7" y="32.8">5</text>
<text x="184.7" y="35.3">4</text>
<text x="184.7" y="37.8">3</text>
<text x="86.9" y="51.8">3</text>
<text x="101.3" y="49" transform="rotate(-90 101.3 49)">2</text>
<text x="114.3" y="51.8">37</text>
<text x="86.3" y="56.9">27</text>
<text x="86.3" y="59.4">39</text>
<text x="114.3" y="54.4">36</text>
<text x="114.3" y="56.9">10</text>
<text x="114.3" y="59.4">11</text>
<text x="135.2" y="56.9">1</text>
<text x="135.2" y="59.4">2</text>
<text x="86.3" y="62">38</text>
<text x="86.3" y="64.5">15</text>
<text x="114.3" y="62">13</text>
<text x="114.3" y="64.5">14</text>
<text x="59.6" y="70.9">3</text>
<text x="86.9" y="67.1">4</text>
<text x="86.9" y="69.6">5</text>
<text x="114.3" y="67.1">23</text>
<text x="114.3" y="69.6">28</text>
<text x="59.6" y="75.9">1</text>
<text x="59.6" y="73.4">2</text>
<text x="86.3" y="77.2">12</text>
<text x="86.9" y="72.1">6</text>
<text x="86.9" y="74.7">7</text>
<text x="114.3" y="72.1">29</text>
<text x="114.3" y="74.7">30</text>
<text x="114.3" y="77.2">31</text>
<text x="173.3" y="75.9">1</text>
<text x="226.6" y="75.9">5</text>
<text x="86.3" y="79.8">17</text>
<text x="86.3" y="82.3">18</text>
<text x="114.3" y="79.8">32</text>
<text x="114.3" y="82.3">33</text>
<text x="173.3" y="78.5">2</text>
<text x="226.6" y="78.5">4</text>
<text x="226.6" y="81">3</text>
<text x="261.5" y="81">1</text>
<text x="261.5" y="83.6">2</text>
<text x="86.3" y="84.8">19</text>
<text x="86.3" y="87.4">20</text>
<text x="86.3" y="89.9">21</text>
<text x="114.3" y="84.8">34</text>
<text x="114.3" y="87.4">35</text>
<text x="114.3" y="89.9">26</text>
<text x="86.3" y="92.5">22</text>
<text x="86.9" y="95">8</text>
<text x="114.3" y="92.5">16</text>
<text x="114.3" y="95">24</text>
<text x="56.4" y="97.5">1</text>
<text x="86.9" y="97.5">9</text>
<text x="114.3" y="97.5">25</text>
<text x="48.8" y="102.6">2</text>
<text x="56.4" y="102.6">4</text>
<text x="56.4" y="107.7">3</text>
<text x="101.3" y="102.3" transform="rotate(-90 101.3 102.3)">1</text>
<text x="165.7" y="110.2">1</text>
<text x="169.9" y="108" transform="rotate(-90 169.9 108)">5</text>
<text x="178.4" y="112.8">4</text>
<text x="165.7" y="115.3">3</text>
<text x="169.9" y="119.5" transform="rotate(-90 169.9 119.5)">2</text>
<text x="44.5" y="122.9">A4</text>
<text x="100.9" y="124.2">1</text>
<text x="44.4" y="130.6">B5</text>
<text x="44.5" y="128">A5</text>
<text x="93.3" y="129.3">2</text>
<text x="100.9" y="129.3">4</text>
<text x="44.5" y="135.6">A7</text>
<text x="100.9" y="134.4">3</text>
<text x="44.4" y="138.2">B7</text>
<text x="44.4" y="143.3">B6</text>
<text x="44.5" y="140.7">A6</text>
<text x="55.6" y="154.4" transform="rotate(-90 55.6 154.4)">6</text>
<text x="58.2" y="154.4" transform="rotate(-90 58.2 154.4)">5</text>
<text x="60.7" y="154.4" transform="rotate(-90 60.7 154.4)">4</text>
<text x="25.1" y="160.1" transform="rotate(-90 25.1 160.1)">S1</text>
<text x="32.8" y="160" transform="rotate(-90 32.8 160)">A1</text>
<text x="55.6" y="172.2" transform="rotate(-90 55.6 172.2)">1</text>
<text x="58.2" y="172.2" transform="rotate(-90 58.2 172.2)">2</text>
<text x="60.7" y="172.2" transform="rotate(-90 60.7 172.2)">3</text>
</g>
</svg>
